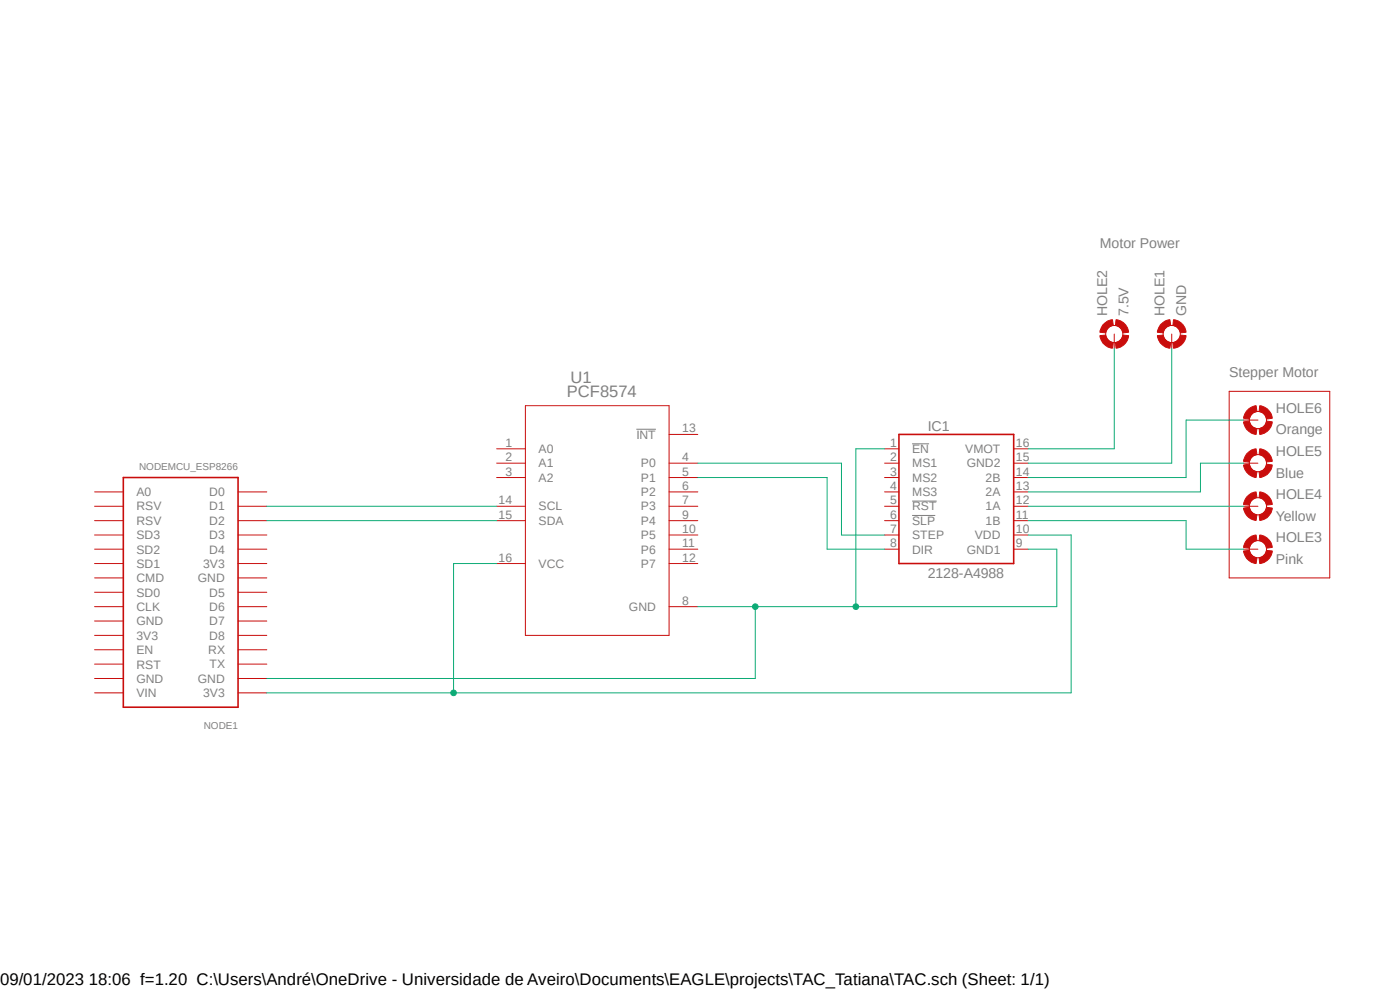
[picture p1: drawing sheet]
<svg xmlns="http://www.w3.org/2000/svg" width="297mm" height="210mm" viewBox="0 0 297 210" stroke-linecap="round" stroke-linejoin="round" font-family="sans-serif">
<path d="M14.8 49.5l267.4 105.8M282.2 49.5l-267.4 105.8" fill="none" stroke="#fff" stroke-width=".21"/>
<path d="M135 91.1h4.1M193.5 94.1h3.6M193.5 106.3h5.2M193.5 109.3h4.9" fill="none" stroke="#808080" stroke-width=".21"/>
<g fill="none" stroke="#c90d0c" stroke-width=".21">
<path d="M105.4 95.2h6.1M105.4 98.3h6.1M111.5 86.1h30.4v48.7h-30.4zM141.9 98.3h6.1M141.9 92.2h6.1M187.7 95.2h3M187.7 98.3h3M215.1 95.2h3M215.1 98.3h3M260.8 83h21.3v39.6h-21.3zM20.1 104.4h6.1M20.1 107.4h6.1"/>
<path d="M20.1 110.4h6.1M20.1 113.5h6.1M20.1 116.5h6.1M20.1 119.5h6.1M50.5 104.4h6.1M50.5 107.4h6.1M50.5 110.4h6.1M50.5 113.5h6.1M50.5 116.5h6.1M50.5 119.5h6.1M105.4 101.3h6.1M105.4 107.4h6.1"/>
<path d="M105.4 110.4h6.1M105.4 119.5h6.1M141.9 101.3h6.1M141.9 104.4h6.1M141.9 107.4h6.1M141.9 110.4h6.1M141.9 113.5h6.1M141.9 116.5h6.1M141.9 119.5h6.1M187.7 101.3h3M187.7 104.4h3M187.7 107.4h3"/>
<path d="M187.7 110.4h3M187.7 113.5h3M187.7 116.5h3M215.1 101.3h3M215.1 104.4h3M215.1 107.4h3M215.1 110.4h3M215.1 113.5h3M215.1 116.5h3M20.1 122.6h6.1M20.1 134.8h6.1M20.1 128.7h6.1"/>
<path d="M20.1 137.8h6.1M20.1 131.7h6.1M20.1 125.6h6.1M50.5 122.6h6.1M50.5 134.8h6.1M50.5 128.7h6.1M50.5 137.8h6.1M50.5 131.7h6.1M50.5 125.6h6.1M141.9 128.7h6.1M20.1 147h6.1M20.1 143.9h6.1"/>
<path d="M20.1 140.9h6.1M50.5 147h6.1M50.5 143.9h6.1M50.5 140.9h6.1"/>
<circle cx="248.6" cy="70.9" r="1.82"/>
</g>
<path d="M190.7 92.2h24.4v27.3h-24.4zM26.2 101.3h24.3v48.7h-24.3z" fill="none" stroke="#c90d0c" stroke-width=".34"/>
<path d="M246.2 68.9a2.84 2.84 0 0 1 2-1.1l.2 1.2a1.92 1.92 0 0 0-1.6 1.6l-1.3-.1z" fill-rule="evenodd" fill="#c90d0c"/>
<path d="M246.2 68.9a2.84 2.84 0 0 1 2-1.1l.2 1.2a1.92 1.92 0 0 0-1.6 1.6l-1.3-.1z" fill="none" stroke="#c90d0c" stroke-width=".21"/>
<path d="M245.5 71.2l1.3-.1a1.92 1.92 0 0 0 1.6 1.6l-.2 1.2a3.1 3.1 0 0 1-2.7-2.7z" fill-rule="evenodd" fill="#c90d0c"/>
<path d="M245.5 71.2l1.3-.1a1.92 1.92 0 0 0 1.6 1.6l-.2 1.2a3.1 3.1 0 0 1-2.7-2.7z" fill="none" stroke="#c90d0c" stroke-width=".21"/>
<path d="M248.8 72.7a1.92 1.92 0 0 0 1.6-1.6l1.2 .1a2.97 2.97 0 0 1-2.6 2.7z" fill-rule="evenodd" fill="#c90d0c"/>
<path d="M248.8 72.7a1.92 1.92 0 0 0 1.6-1.6l1.2 .1a2.97 2.97 0 0 1-2.6 2.7z" fill="none" stroke="#c90d0c" stroke-width=".21"/>
<path d="M249 67.8a2.97 2.97 0 0 1 2.6 2.7l-1.2 .1a1.92 1.92 0 0 0-1.6-1.6z" fill-rule="evenodd" fill="#c90d0c"/>
<g fill="none" stroke="#c90d0c" stroke-width=".21">
<path d="M248.6 70.9v3M249 67.8a2.97 2.97 0 0 1 2.6 2.7l-1.2 .1a1.92 1.92 0 0 0-1.6-1.6z"/>
<circle cx="236.4" cy="70.9" r="1.82"/>
</g>
<path d="M234 68.9a2.84 2.84 0 0 1 2-1.1l.2 1.2a1.92 1.92 0 0 0-1.6 1.6l-1.3-.1z" fill-rule="evenodd" fill="#c90d0c"/>
<path d="M234 68.9a2.84 2.84 0 0 1 2-1.1l.2 1.2a1.92 1.92 0 0 0-1.6 1.6l-1.3-.1z" fill="none" stroke="#c90d0c" stroke-width=".21"/>
<path d="M233.3 71.2l1.3-.1a1.92 1.92 0 0 0 1.6 1.6l-.2 1.2a3.1 3.1 0 0 1-2.7-2.7z" fill-rule="evenodd" fill="#c90d0c"/>
<path d="M233.3 71.2l1.3-.1a1.92 1.92 0 0 0 1.6 1.6l-.2 1.2a3.1 3.1 0 0 1-2.7-2.7z" fill="none" stroke="#c90d0c" stroke-width=".21"/>
<path d="M236.6 72.7a1.92 1.92 0 0 0 1.7-1.6l1.1 .1a2.97 2.97 0 0 1-2.6 2.7z" fill-rule="evenodd" fill="#c90d0c"/>
<path d="M236.6 72.7a1.92 1.92 0 0 0 1.7-1.6l1.1 .1a2.97 2.97 0 0 1-2.6 2.7z" fill="none" stroke="#c90d0c" stroke-width=".21"/>
<path d="M236.8 67.8a2.97 2.97 0 0 1 2.6 2.7l-1.1 .1a1.92 1.92 0 0 0-1.7-1.6z" fill-rule="evenodd" fill="#c90d0c"/>
<g fill="none" stroke="#c90d0c" stroke-width=".21">
<path d="M236.4 70.9v3M236.8 67.8a2.97 2.97 0 0 1 2.6 2.7l-1.1 .1a1.92 1.92 0 0 0-1.7-1.6z"/>
<circle cx="266.9" cy="116.5" r="1.82"/>
</g>
<path d="M267.3 113.5a2.97 2.97 0 0 1 2.6 2.6l-1.2 .2a1.79 1.79 0 0 0-1.6-1.6z" fill-rule="evenodd" fill="#c90d0c"/>
<path d="M267.3 113.5a2.97 2.97 0 0 1 2.6 2.6l-1.2 .2a1.79 1.79 0 0 0-1.6-1.6z" fill="none" stroke="#c90d0c" stroke-width=".21"/>
<path d="M264.5 114.6a2.84 2.84 0 0 1 2-1.1l.2 1.2a1.92 1.92 0 0 0-1.7 1.6l-1.2-.2z" fill-rule="evenodd" fill="#c90d0c"/>
<path d="M264.5 114.6a2.84 2.84 0 0 1 2-1.1l.2 1.2a1.92 1.92 0 0 0-1.7 1.6l-1.2-.2z" fill="none" stroke="#c90d0c" stroke-width=".21"/>
<path d="M263.8 116.9l1.2-.1a1.92 1.92 0 0 0 1.7 1.6l-.2 1.1a3.1 3.1 0 0 1-2.7-2.6z" fill-rule="evenodd" fill="#c90d0c"/>
<path d="M263.8 116.9l1.2-.1a1.92 1.92 0 0 0 1.7 1.6l-.2 1.1a3.1 3.1 0 0 1-2.7-2.6z" fill="none" stroke="#c90d0c" stroke-width=".21"/>
<path d="M268.7 116.8l1.2 .1a2.97 2.97 0 0 1-2.6 2.6l-.2-1.1a1.83 1.83 0 0 0 1.6-1.6z" fill-rule="evenodd" fill="#c90d0c"/>
<g fill="none" stroke="#c90d0c" stroke-width=".21">
<path d="M263.8 116.5h3.1M268.7 116.8l1.2 .1a2.97 2.97 0 0 1-2.6 2.6l-.2-1.1a1.83 1.83 0 0 0 1.6-1.6z"/>
<circle cx="266.9" cy="107.4" r="1.82"/>
</g>
<path d="M267.3 104.4a2.97 2.97 0 0 1 2.6 2.6l-1.2 .1a1.79 1.79 0 0 0-1.6-1.6z" fill-rule="evenodd" fill="#c90d0c"/>
<path d="M267.3 104.4a2.97 2.97 0 0 1 2.6 2.6l-1.2 .1a1.79 1.79 0 0 0-1.6-1.6z" fill="none" stroke="#c90d0c" stroke-width=".21"/>
<path d="M264.5 105.5a2.84 2.84 0 0 1 2-1.1l.2 1.1a1.92 1.92 0 0 0-1.7 1.6l-1.2-.1z" fill-rule="evenodd" fill="#c90d0c"/>
<path d="M264.5 105.5a2.84 2.84 0 0 1 2-1.1l.2 1.1a1.92 1.92 0 0 0-1.7 1.6l-1.2-.1z" fill="none" stroke="#c90d0c" stroke-width=".21"/>
<path d="M263.8 107.8l1.2-.2a1.92 1.92 0 0 0 1.7 1.6l-.2 1.2a2.95 2.95 0 0 1-2.7-2.6z" fill-rule="evenodd" fill="#c90d0c"/>
<path d="M263.8 107.8l1.2-.2a1.92 1.92 0 0 0 1.7 1.6l-.2 1.2a2.95 2.95 0 0 1-2.7-2.6z" fill="none" stroke="#c90d0c" stroke-width=".21"/>
<path d="M268.7 107.6l1.2 .2a2.98 2.98 0 0 1-2.6 2.6l-.2-1.2a1.83 1.83 0 0 0 1.6-1.6z" fill-rule="evenodd" fill="#c90d0c"/>
<g fill="none" stroke="#c90d0c" stroke-width=".21">
<path d="M263.8 107.4h3.1M268.7 107.6l1.2 .2a2.98 2.98 0 0 1-2.6 2.6l-.2-1.2a1.83 1.83 0 0 0 1.6-1.6z"/>
<circle cx="266.9" cy="98.3" r="1.82"/>
</g>
<path d="M267.3 95.2a2.97 2.97 0 0 1 2.6 2.7l-1.2 .1a1.71 1.71 0 0 0-1.6-1.6z" fill-rule="evenodd" fill="#c90d0c"/>
<path d="M267.3 95.2a2.97 2.97 0 0 1 2.6 2.7l-1.2 .1a1.71 1.71 0 0 0-1.6-1.6z" fill="none" stroke="#c90d0c" stroke-width=".21"/>
<path d="M264.5 96.3a2.84 2.84 0 0 1 2-1.1l.2 1.2a1.79 1.79 0 0 0-1.7 1.6l-1.2-.1z" fill-rule="evenodd" fill="#c90d0c"/>
<path d="M264.5 96.3a2.84 2.84 0 0 1 2-1.1l.2 1.2a1.79 1.79 0 0 0-1.7 1.6l-1.2-.1z" fill="none" stroke="#c90d0c" stroke-width=".21"/>
<path d="M263.8 98.6l1.2-.1a1.92 1.92 0 0 0 1.7 1.6l-.2 1.2a3.1 3.1 0 0 1-2.7-2.7z" fill-rule="evenodd" fill="#c90d0c"/>
<path d="M263.8 98.6l1.2-.1a1.92 1.92 0 0 0 1.7 1.6l-.2 1.2a3.1 3.1 0 0 1-2.7-2.7z" fill="none" stroke="#c90d0c" stroke-width=".21"/>
<path d="M268.7 98.5l1.2 .1a3.1 3.1 0 0 1-2.6 2.7l-.2-1.2a1.71 1.71 0 0 0 1.6-1.6z" fill-rule="evenodd" fill="#c90d0c"/>
<g fill="none" stroke="#c90d0c" stroke-width=".21">
<path d="M263.8 98.3h3.1M268.7 98.5l1.2 .1a3.1 3.1 0 0 1-2.6 2.7l-.2-1.2a1.71 1.71 0 0 0 1.6-1.6z"/>
<circle cx="266.9" cy="89.1" r="1.82"/>
</g>
<path d="M267.3 86.1a2.97 2.97 0 0 1 2.6 2.6l-1.2 .2a1.79 1.79 0 0 0-1.6-1.6z" fill-rule="evenodd" fill="#c90d0c"/>
<path d="M267.3 86.1a2.97 2.97 0 0 1 2.6 2.6l-1.2 .2a1.79 1.79 0 0 0-1.6-1.6z" fill="none" stroke="#c90d0c" stroke-width=".21"/>
<path d="M265 86.7l1.5-.6 .2 1.2a1.78 1.78 0 0 0-1.7 1.6l-1.2-.2a3.1 3.1 0 0 1 1.2-2z" fill-rule="evenodd" fill="#c90d0c"/>
<path d="M265 86.7l1.5-.6 .2 1.2a1.78 1.78 0 0 0-1.7 1.6l-1.2-.2a3.1 3.1 0 0 1 1.2-2z" fill="none" stroke="#c90d0c" stroke-width=".21"/>
<path d="M263.8 89.5l1.2-.2a1.81 1.81 0 0 0 1.7 1.6l-.2 1.3a3.1 3.1 0 0 1-2.7-2.7z" fill-rule="evenodd" fill="#c90d0c"/>
<path d="M263.8 89.5l1.2-.2a1.81 1.81 0 0 0 1.7 1.6l-.2 1.3a3.1 3.1 0 0 1-2.7-2.7z" fill="none" stroke="#c90d0c" stroke-width=".21"/>
<path d="M268.7 89.3l1.2 .2a2.97 2.97 0 0 1-2.6 2.7l-.2-1.3a1.71 1.71 0 0 0 1.6-1.6z" fill-rule="evenodd" fill="#c90d0c"/>
<path d="M263.8 89.1h3.1M268.7 89.3l1.2 .2a2.97 2.97 0 0 1-2.6 2.7l-.2-1.3a1.71 1.71 0 0 0 1.6-1.6z" fill="none" stroke="#c90d0c" stroke-width=".21"/>
<path d="M218.1 116.5h6.1v12.2h-42.6M148 128.7h12.2v15.2h-103.6" fill="none" stroke="#0dab76" stroke-width=".21"/>
<circle cx="160.2" cy="128.7" r=".6" fill="#0dab76"/>
<g fill="none" stroke="#0dab76" stroke-width=".21">
<path d="M187.7 95.2h-6.1v33.5h-21.4"/>
<circle cx="160.2" cy="128.7" r=".6"/>
</g>
<circle cx="181.6" cy="128.7" r=".6" fill="#0dab76"/>
<g fill="none" stroke="#0dab76" stroke-width=".21">
<path d="M105.4 119.5h-9.2v27.5M218.1 113.5h9.1v33.5h-170.6"/>
<circle cx="181.6" cy="128.7" r=".6"/>
</g>
<circle cx="96.2" cy="147" r=".6" fill="#0dab76"/>
<g fill="none" stroke="#0dab76" stroke-width=".21">
<path d="M236.4 73.9v21.3h-18.3M248.6 73.9v24.4h-30.5M148 98.3h30.5v15.2h9.2M263.8 98.3h-9.1v6.1h-36.6M263.8 89.1h-12.2v12.2h-33.5M56.6 107.4h48.8M56.6 110.4h48.8M148 101.3h27.5v15.2h12.2M218.1 107.4h45.7M218.1 110.4h33.5v6.1h12.2"/>
<circle cx="96.2" cy="147" r=".6"/>
</g>
<text font-size="3.6" x="0" y="208.9">09/01/2023 18:06 f=1.20 C:\Users\André\OneDrive - Universidade de Aveiro\Documents\EAGLE\projects\TAC_Tatiana\TAC.sch (Sheet: 1/1)</text>
<g font-size="3.5" fill="#808080">
<text x="121" y="81.2">U1</text>
<text x="120.3" y="84.3">PCF8574</text>
</g>
<g font-size="3" fill="#808080">
<text x="233.3" y="52.6">Motor Power</text>
<text x="234.9" y="67.1" transform="rotate(-90 234.9 67.1)">HOLE2</text>
<text x="239.4" y="67.1" transform="rotate(-90 239.4 67.1)">7.5V</text>
<text x="247.1" y="67.1" transform="rotate(-90 247.1 67.1)">HOLE1</text>
<text x="251.6" y="67.1" transform="rotate(-90 251.6 67.1)">GND</text>
<text x="260.8" y="80">Stepper Motor</text>
<text x="270.7" y="87.6">HOLE6</text>
<text x="196.8" y="91.4">IC1</text>
<text x="270.7" y="92.2">Orange</text>
<text x="270.7" y="101.3">Blue</text>
<text x="270.7" y="96.7">HOLE5</text>
<text x="270.7" y="105.9">HOLE4</text>
<text x="270.7" y="110.4">Yellow</text>
<text x="270.7" y="119.5">Pink</text>
<text x="270.7" y="115">HOLE3</text>
<text x="196.8" y="122.6">2128-A4988</text>
</g>
<g font-size="2.6" fill="#808080">
<text x="107.2" y="94.8">1</text>
<text x="135" y="93">INT</text>
<text x="144.7" y="91.7">13</text>
<text x="188.8" y="94.8">1</text>
<text x="215.5" y="94.8">16</text>
<text x="107.2" y="97.8">2</text>
<text x="107.2" y="100.9">3</text>
<text x="114.3" y="96.1">A0</text>
<text x="114.3" y="99.1">A1</text>
<text x="136" y="99.1">P0</text>
<text x="144.7" y="97.8">4</text>
<text x="144.7" y="100.9">5</text>
<text x="188.8" y="97.8">2</text>
<text x="188.8" y="100.9">3</text>
<text x="193.5" y="96.1">EN</text>
<text x="193.5" y="99.1">MS1</text>
<text x="204.8" y="96.1">VMOT</text>
<text x="205.1" y="99.1">GND2</text>
<text x="215.5" y="100.9">14</text>
<text x="215.5" y="97.8">15</text>
<text x="29" y="105.2">A0</text>
<text x="44.4" y="105.2">D0</text>
<text x="105.8" y="107">14</text>
<text x="114.3" y="102.2">A2</text>
<text x="136" y="102.2">P1</text>
<text x="136" y="105.2">P2</text>
<text x="144.7" y="103.9">6</text>
<text x="144.7" y="107">7</text>
<text x="188.8" y="103.9">4</text>
<text x="188.8" y="107">5</text>
<text x="193.5" y="102.2">MS2</text>
<text x="193.5" y="105.2">MS3</text>
<text x="209.1" y="105.2">2A</text>
<text x="209.1" y="102.2">2B</text>
<text x="215.5" y="107">12</text>
<text x="215.5" y="103.9">13</text>
<text x="29" y="111.3">RSV</text>
<text x="29" y="108.3">RSV</text>
<text x="44.4" y="111.3">D2</text>
<text x="44.4" y="108.3">D1</text>
<text x="105.8" y="110">15</text>
<text x="114.3" y="108.3">SCL</text>
<text x="114.3" y="111.3">SDA</text>
<text x="136" y="108.3">P3</text>
<text x="136" y="111.3">P4</text>
<text x="144.7" y="110">9</text>
<text x="144.7" y="113">10</text>
<text x="188.8" y="110">6</text>
<text x="188.8" y="113">7</text>
<text x="193.5" y="108.3">RST</text>
<text x="193.5" y="111.3">SLP</text>
<text x="209.1" y="111.3">1B</text>
<text x="209.1" y="108.3">1A</text>
<text x="215.5" y="113">10</text>
<text x="215.5" y="110">11</text>
<text x="29" y="117.4">SD2</text>
<text x="29" y="114.4">SD3</text>
<text x="44.4" y="117.4">D4</text>
<text x="44.4" y="114.4">D3</text>
<text x="105.8" y="119.1">16</text>
<text x="136" y="114.4">P5</text>
<text x="136" y="117.4">P6</text>
<text x="144.7" y="116.1">11</text>
<text x="144.7" y="119.1">12</text>
<text x="188.8" y="116.1">8</text>
<text x="193.5" y="114.4">STEP</text>
<text x="193.5" y="117.4">DIR</text>
<text x="205.1" y="117.4">GND1</text>
<text x="206.8" y="114.4">VDD</text>
<text x="215.5" y="116.1">9</text>
<text x="29" y="123.5">CMD</text>
<text x="29" y="120.5">SD1</text>
<text x="42" y="123.5">GND</text>
<text x="43.1" y="120.5">3V3</text>
<text x="114.3" y="120.5">VCC</text>
<text x="136" y="120.5">P7</text>
<text x="29" y="129.6">CLK</text>
<text x="29" y="126.6">SD0</text>
<text x="44.4" y="129.6">D6</text>
<text x="44.4" y="126.6">D5</text>
<text x="133.4" y="129.6">GND</text>
<text x="144.7" y="128.3">8</text>
<text x="29" y="135.7">3V3</text>
<text x="29" y="132.7">GND</text>
<text x="44.4" y="135.7">D8</text>
<text x="44.4" y="132.7">D7</text>
<text x="29" y="141.8">RST</text>
<text x="29" y="138.8">EN</text>
<text x="44.2" y="138.7">RX</text>
<text x="44.4" y="141.8">TX</text>
<text x="29" y="147.9">VIN</text>
<text x="29" y="144.8">GND</text>
<text x="42" y="144.8">GND</text>
<text x="43.1" y="147.9">3V3</text>
</g>
<g font-size="2.1" fill="#808080">
<text x="29.5" y="99.8">NODEMCU_ESP8266</text>
<text x="43.2" y="154.6">NODE1</text>
</g>
</svg>
